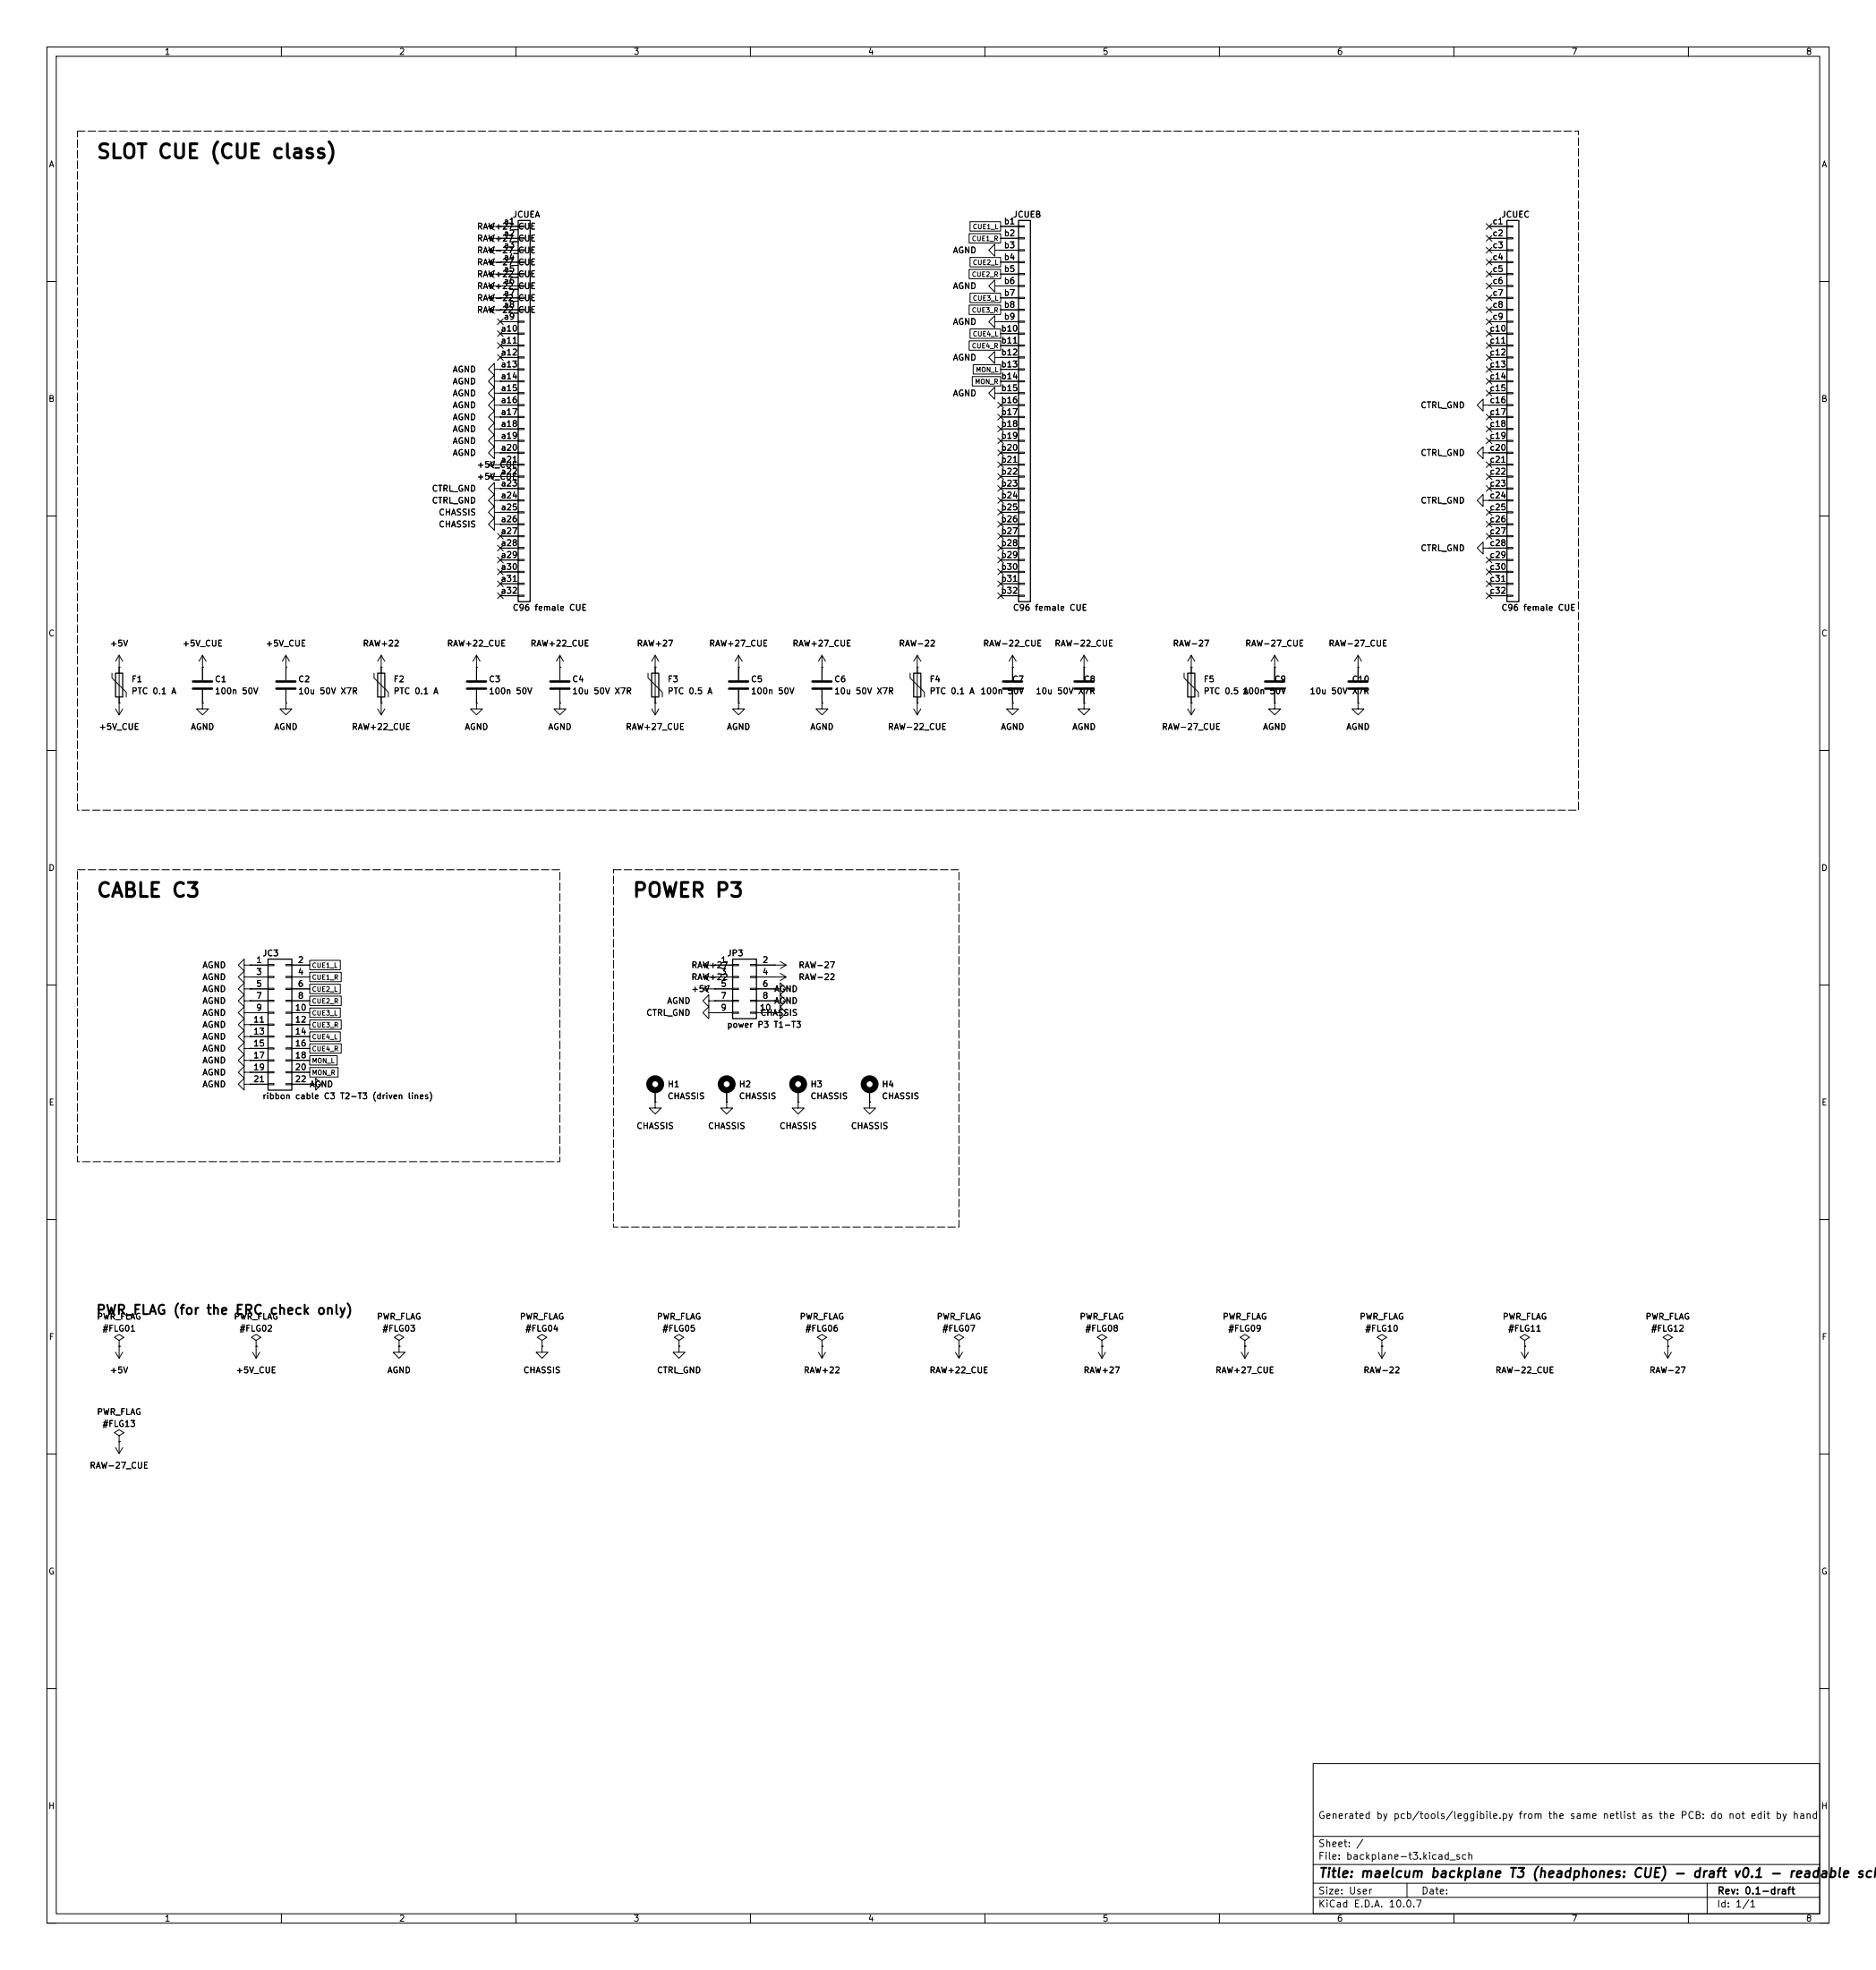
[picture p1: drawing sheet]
<svg xmlns="http://www.w3.org/2000/svg" width="400mm" height="420mm" viewBox="0 0 400 420" stroke-linecap="round" stroke-linejoin="round" font-family="sans-serif">
<g fill="none" stroke="#000" stroke-width=".19">
<path d="M10 10h380v400h-380zM12 12h376v396h-376zM60 10v2M110 10v2M160 10v2M210 10v2M260 10v2M310 10v2M360 10v2M104.1 48.3l1.3 .7M104.1 48.3h6.4M104.1 50.8h6.4"/>
<path d="M104.1 53.4h6.4M104.1 55.9h6.4M104.1 58.4h6.4M104.1 58.4l1.3 .8M104.1 53.4l1.3 .7M104.1 50.8l1.3 .8M104.1 55.9l1.3 .8M105.4 47.5l-1.3 .8M105.4 57.7l-1.3 .7M105.4 52.6l-1.3 .8M105.4 50l-1.3 .8M105.4 55.1l-1.3 .8"/>
<path d="M106.7 48.3h.1M106.7 58.4h.1M106.7 53.4h.1M106.7 50.8h.1M106.7 55.9h.1M110.5 48.1h1.3v.3h-1.3zM110.5 50.7h1.3v.2h-1.3zM110.5 53.2h1.3v.3h-1.3zM110.5 55.8h1.3v.2h-1.3zM110.5 58.3h1.3v.3h-1.3zM206.6 57.4h6.8v2h-6.8zM206.6 49.8h6.8v2h-6.8z"/>
<path d="M206.8 47.3h6.6v2h-6.6zM206.8 54.9h6.6v2h-6.6zM212.1 53.4v-1.3l-1.3 1.3 1.3 1.2v-1.2h1.3M213.4 53.4h.1M213.4 48.3h3.8M213.4 50.8h3.8M213.4 53.4h3.8M213.4 55.9h3.8M213.4 58.4h3.8M217.2 48.1h1.2v.3h-1.2zM217.2 50.7h1.2v.2h-1.2zM217.2 53.2h1.2v.3h-1.2z"/>
<path d="M217.2 55.8h1.2v.2h-1.2zM217.2 58.3h1.2v.3h-1.2zM316.9 57.8l1.2 1.2M316.9 55.3l1.2 1.2M316.9 52.7l1.2 1.3M316.9 50.2l1.2 1.2M316.9 47.7l1.2 1.2M317.5 48.3h3.8M317.5 50.8h3.8M317.5 53.4h3.8M317.5 55.9h3.8M317.5 58.4h3.8"/>
<path d="M318.1 57.8l-1.2 1.2M318.1 55.3l-1.2 1.2M318.1 52.7l-1.2 1.3M318.1 50.2l-1.2 1.2M318.1 47.7l-1.2 1.2M321.3 48.1h1.3v.3h-1.3zM321.3 50.7h1.3v.2h-1.3zM321.3 53.2h1.3v.3h-1.3zM321.3 55.8h1.3v.2h-1.3zM321.3 58.3h1.3v.3h-1.3zM10 60h2M104.1 61h6.4"/>
<path d="M104.1 63.5h6.4M104.1 66.1h6.4M104.1 61l1.3 .7M104.1 63.5l1.3 .8M104.1 66.1l1.3 .7M105.4 78.8v-1.3l-1.3 1.3 1.3 1.2v-1.2h1.3M105.4 60.2l-1.3 .8M105.4 62.7l-1.3 .8M105.4 65.3l-1.3 .8M106.1 70.5l1.2 1.2M106.1 73.1l1.2 1.2M106.1 75.6l1.2 1.2"/>
<path d="M106.1 68l1.2 1.2M106.7 78.8h.1M106.7 61h.1M106.7 63.5h.1M106.7 66.1h.1M106.7 68.6h3.8M106.7 71.1h3.8M106.7 73.7h3.8M106.7 76.2h3.8M106.7 78.8h3.8M107.3 70.5l-1.2 1.2M107.3 73.1l-1.2 1.2"/>
<path d="M107.3 75.6l-1.2 1.2M107.3 68l-1.2 1.2M110.5 60.8h1.3v.3h-1.3zM110.5 63.4h1.3v.2h-1.3zM110.5 65.9h1.3v.3h-1.3zM110.5 68.5h1.3v.2h-1.3zM110.5 71h1.3v.3h-1.3zM110.5 73.5h1.3v.3h-1.3zM110.5 76.1h1.3v.2h-1.3zM110.5 78.6h1.3v.3h-1.3zM206.6 72.7h6.8v2h-6.8zM206.6 65.1h6.8v2h-6.8z"/>
<path d="M206.8 62.5h6.6v2h-6.6zM206.8 70.1h6.6v2h-6.6zM207.5 77.8h5.9v2h-5.9zM212.1 68.6v-1.3l-1.3 1.3 1.3 1.3v-1.3h1.3M212.1 76.2v-1.3l-1.3 1.3 1.3 1.3v-1.3h1.3M212.1 61v-1.3l-1.3 1.3 1.3 1.2v-1.2h1.3M213.4 68.6h.1M213.4 76.2h.1M213.4 61h.1M213.4 61h3.8M213.4 63.5h3.8M213.4 66.1h3.8"/>
<path d="M213.4 68.6h3.8M213.4 71.1h3.8M213.4 73.7h3.8M213.4 76.2h3.8M213.4 78.8h3.8M217.2 60.8h1.2v.3h-1.2zM217.2 63.4h1.2v.2h-1.2zM217.2 65.9h1.2v.3h-1.2zM217.2 68.5h1.2v.2h-1.2zM217.2 71h1.2v.3h-1.2zM217.2 73.5h1.2v.3h-1.2zM217.2 76.1h1.2v.2h-1.2z"/>
<path d="M217.2 78.6h1.2v.3h-1.2zM316.9 70.5l1.2 1.2M316.9 75.6l1.2 1.2M316.9 65.4l1.2 1.3M316.9 62.9l1.2 1.2M316.9 60.4l1.2 1.2M316.9 78.1l1.2 1.3M316.9 68l1.2 1.2M316.9 73.1l1.2 1.2M317.5 61h3.8M317.5 63.5h3.8M317.5 66.1h3.8"/>
<path d="M317.5 68.6h3.8M317.5 71.1h3.8M317.5 73.7h3.8M317.5 76.2h3.8M317.5 78.8h3.8M318.1 70.5l-1.2 1.2M318.1 75.6l-1.2 1.2M318.1 65.4l-1.2 1.3M318.1 62.9l-1.2 1.2M318.1 60.4l-1.2 1.2M318.1 78.1l-1.2 1.3M318.1 68l-1.2 1.2"/>
<path d="M318.1 73.1l-1.2 1.2M321.3 60.8h1.3v.3h-1.3zM321.3 63.4h1.3v.2h-1.3zM321.3 65.9h1.3v.3h-1.3zM321.3 68.5h1.3v.2h-1.3zM321.3 71h1.3v.3h-1.3zM321.3 73.5h1.3v.3h-1.3zM321.3 76.1h1.3v.2h-1.3zM321.3 78.6h1.3v.3h-1.3zM388 60h2M104.1 99.1h6.4M104.1 99.1l1.3 .7"/>
<path d="M105.4 94v-1.3l-1.3 1.3 1.3 1.3v-1.3h1.3M105.4 91.5v-1.3l-1.3 1.3 1.3 1.2v-1.2h1.3M105.4 96.5v-1.2l-1.3 1.2 1.3 1.3v-1.3h1.3M105.4 86.4v-1.3l-1.3 1.3 1.3 1.2v-1.2h1.3M105.4 83.8v-1.2l-1.3 1.2 1.3 1.3v-1.3h1.3M105.4 81.3v-1.3l-1.3 1.3 1.3 1.3v-1.3h1.3M105.4 88.9v-1.3l-1.3 1.3 1.3 1.3v-1.3h1.3M105.4 98.3l-1.3 .8M106.7 94h.1M106.7 91.5h.1M106.7 96.5h.1M106.7 99.1h.1"/>
<path d="M106.7 86.4h.1M106.7 83.8h.1M106.7 81.3h.1M106.7 88.9h.1M106.7 81.3h3.8M106.7 83.8h3.8M106.7 86.4h3.8M106.7 88.9h3.8M106.7 91.5h3.8M106.7 94h3.8M106.7 96.5h3.8M110.5 81.2h1.3v.2h-1.3z"/>
<path d="M110.5 83.7h1.3v.3h-1.3zM110.5 86.2h1.3v.3h-1.3zM110.5 88.8h1.3v.2h-1.3zM110.5 91.3h1.3v.3h-1.3zM110.5 93.9h1.3v.2h-1.3zM110.5 96.4h1.3v.3h-1.3zM110.5 98.9h1.3v.3h-1.3zM207.3 80.3h6.1v2h-6.1zM212.1 83.8v-1.2l-1.3 1.2 1.3 1.3v-1.3h1.3M212.8 85.8l1.2 1.2M212.8 88.3l1.2 1.2M212.8 90.8l1.2 1.3"/>
<path d="M212.8 98.5l1.2 1.2M212.8 95.9l1.2 1.2M212.8 93.4l1.2 1.2M213.4 83.8h.1M213.4 81.3h3.8M213.4 83.8h3.8M213.4 86.4h3.8M213.4 88.9h3.8M213.4 91.5h3.8M213.4 94h3.8M213.4 96.5h3.8M213.4 99.1h3.8"/>
<path d="M214 85.8l-1.2 1.2M214 88.3l-1.2 1.2M214 90.8l-1.2 1.3M214 98.5l-1.2 1.2M214 95.9l-1.2 1.2M214 93.4l-1.2 1.2M217.2 81.2h1.2v.2h-1.2zM217.2 83.7h1.2v.3h-1.2zM217.2 86.2h1.2v.3h-1.2zM217.2 88.8h1.2v.2h-1.2zM217.2 91.3h1.2v.3h-1.2zM217.2 93.9h1.2v.2h-1.2z"/>
<path d="M217.2 96.4h1.2v.3h-1.2zM217.2 98.9h1.2v.3h-1.2zM316.2 86.4v-1.3l-1.2 1.3 1.2 1.2v-1.2h1.3M316.2 96.5v-1.2l-1.2 1.2 1.2 1.3v-1.3h1.3M316.9 93.4l1.2 1.2M316.9 90.8l1.2 1.3M316.9 83.2l1.2 1.2M316.9 80.7l1.2 1.2M316.9 88.3l1.2 1.2M316.9 98.5l1.2 1.2M317.5 86.4h.1M317.5 96.5h.1"/>
<path d="M317.5 81.3h3.8M317.5 83.8h3.8M317.5 86.4h3.8M317.5 88.9h3.8M317.5 91.5h3.8M317.5 94h3.8M317.5 96.5h3.8M317.5 99.1h3.8M318.1 93.4l-1.2 1.2M318.1 90.8l-1.2 1.3M318.1 83.2l-1.2 1.2M318.1 80.7l-1.2 1.2"/>
<path d="M318.1 88.3l-1.2 1.2M318.1 98.5l-1.2 1.2M321.3 81.2h1.3v.2h-1.3zM321.3 83.7h1.3v.3h-1.3zM321.3 86.2h1.3v.3h-1.3zM321.3 88.8h1.3v.2h-1.3zM321.3 91.3h1.3v.3h-1.3zM321.3 93.9h1.3v.2h-1.3zM321.3 96.4h1.3v.3h-1.3zM321.3 98.9h1.3v.3h-1.3zM10 110h2M104.1 101.6h6.4"/>
<path d="M104.1 101.6l1.3 .8M105.4 106.7v-1.3l-1.3 1.3 1.3 1.3v-1.3h1.3M105.4 109.2v-1.2l-1.3 1.2 1.3 1.3v-1.3h1.3M105.4 111.8v-1.3l-1.3 1.3 1.3 1.2v-1.2h1.3M105.4 104.2v-1.3l-1.3 1.3 1.3 1.2v-1.2h1.3M105.4 100.8l-1.3 .8M106.1 118.8l1.2 1.2M106.1 116.2l1.2 1.3M106.1 113.7l1.2 1.2M106.7 106.7h.1M106.7 109.2h.1M106.7 111.8h.1"/>
<path d="M106.7 104.2h.1M106.7 101.6h.1M106.7 104.2h3.8M106.7 106.7h3.8M106.7 109.2h3.8M106.7 111.8h3.8M106.7 114.3h3.8M106.7 116.9h3.8M106.7 119.4h3.8M107.3 118.8l-1.2 1.2M107.3 116.2l-1.2 1.3M107.3 113.7l-1.2 1.2"/>
<path d="M110.5 101.5h1.3v.2h-1.3zM110.5 104h1.3v.3h-1.3zM110.5 106.6h1.3v.2h-1.3zM110.5 109.1h1.3v.3h-1.3zM110.5 111.6h1.3v.3h-1.3zM110.5 114.2h1.3v.2h-1.3zM110.5 116.7h1.3v.3h-1.3zM110.5 119.3h1.3v.2h-1.3zM212.8 113.7l1.2 1.2M212.8 116.2l1.2 1.3M212.8 118.8l1.2 1.2M212.8 111.2l1.2 1.2"/>
<path d="M212.8 108.6l1.2 1.2M212.8 106.1l1.2 1.2M212.8 103.5l1.2 1.3M212.8 101l1.2 1.2M213.4 101.6h3.8M213.4 104.2h3.8M213.4 106.7h3.8M213.4 109.2h3.8M213.4 111.8h3.8M213.4 114.3h3.8M213.4 116.9h3.8M213.4 119.4h3.8"/>
<path d="M214 113.7l-1.2 1.2M214 116.2l-1.2 1.3M214 118.8l-1.2 1.2M214 111.2l-1.2 1.2M214 108.6l-1.2 1.2M214 106.1l-1.2 1.2M214 103.5l-1.2 1.3M214 101l-1.2 1.2M217.2 101.5h1.2v.2h-1.2zM217.2 104h1.2v.3h-1.2zM217.2 106.6h1.2v.2h-1.2zM217.2 109.1h1.2v.3h-1.2z"/>
<path d="M217.2 111.6h1.2v.3h-1.2zM217.2 114.2h1.2v.2h-1.2zM217.2 116.7h1.2v.3h-1.2zM217.2 119.3h1.2v.2h-1.2zM316.2 106.7v-1.3l-1.2 1.3 1.2 1.3v-1.3h1.3M316.2 116.9v-1.3l-1.2 1.3 1.2 1.2v-1.2h1.3M316.9 118.8l1.2 1.2M316.9 108.6l1.2 1.2M316.9 101l1.2 1.2M316.9 103.5l1.2 1.3M316.9 111.2l1.2 1.2M316.9 113.7l1.2 1.2"/>
<path d="M317.5 106.7h.1M317.5 116.9h.1M317.5 101.6h3.8M317.5 104.2h3.8M317.5 106.7h3.8M317.5 109.2h3.8M317.5 111.8h3.8M317.5 114.3h3.8M317.5 116.9h3.8M317.5 119.4h3.8M318.1 118.8l-1.2 1.2M318.1 108.6l-1.2 1.2"/>
<path d="M318.1 101l-1.2 1.2M318.1 103.5l-1.2 1.3M318.1 111.2l-1.2 1.2M318.1 113.7l-1.2 1.2M321.3 101.5h1.3v.2h-1.3zM321.3 104h1.3v.3h-1.3zM321.3 106.6h1.3v.2h-1.3zM321.3 109.1h1.3v.3h-1.3zM321.3 111.6h1.3v.3h-1.3zM321.3 114.2h1.3v.2h-1.3zM321.3 116.7h1.3v.3h-1.3zM321.3 119.3h1.3v.2h-1.3z"/>
<path d="M388 110h2M25.4 139.7v12.7M25.4 139.7l-.8 1.3M25.4 139.7l.8 1.3M43.2 139.7v5.3M43.2 139.7l-.8 1.3M43.2 139.7l.7 1.3M61 139.7v5.3M61 139.7l-.8 1.3M61 139.7l.7 1.3M81.3 139.7v12.7M81.3 139.7l-.8 1.3"/>
<path d="M81.3 139.7l.7 1.3M101.6 139.7v5.3M101.6 139.7l-.8 1.3M101.6 139.7l.8 1.3M106.1 121.3l1.2 1.2M106.1 123.9l1.2 1.2M106.1 126.4l1.2 1.2M106.7 121.9h3.8M106.7 124.5h3.8M106.7 127h3.8M107.3 121.3l-1.2 1.2M107.3 123.9l-1.2 1.2"/>
<path d="M107.3 126.4l-1.2 1.2M110.5 121.8h1.3v.3h-1.3zM110.5 124.3h1.3v.3h-1.3zM110.5 126.9h1.3v.2h-1.3zM119.4 139.7l-.8 1.3M119.4 139.7l.7 1.3M119.4 139.7v5.3M139.7 139.7v12.7M139.7 139.7l-.8 1.3M139.7 139.7l.8 1.3M157.5 139.7v5.3M157.5 139.7l-.8 1.3"/>
<path d="M157.5 139.7l.7 1.3M175.3 139.7v5.3M175.3 139.7l-.8 1.3M175.3 139.7l.7 1.3M195.6 139.7v12.7M195.6 139.7l-.8 1.3M195.6 139.7l.7 1.3M212.8 121.3l1.2 1.2M212.8 123.9l1.2 1.2M212.8 126.4l1.2 1.2M213.4 121.9h3.8M213.4 124.5h3.8"/>
<path d="M213.4 127h3.8M214 121.3l-1.2 1.2M214 123.9l-1.2 1.2M214 126.4l-1.2 1.2M215.9 139.7l-.8 1.3M215.9 139.7l.8 1.3M215.9 139.7v5.3M217.2 121.8h1.2v.3h-1.2zM217.2 124.3h1.2v.3h-1.2zM217.2 126.9h1.2v.2h-1.2zM231.1 139.7v5.3M231.1 139.7l-.7 1.3"/>
<path d="M231.1 139.7l.8 1.3M254 139.7v12.7M254 139.7l-.8 1.3M254 139.7l.8 1.3M271.8 139.7l-.8 1.3M271.8 139.7l.7 1.3M271.8 139.7v5.3M289.6 139.7v5.3M289.6 139.7l-.8 1.3M289.6 139.7l.7 1.3M316.9 123.9l1.2 1.2M316.9 126.4l1.2 1.2"/>
<path d="M316.9 121.3l1.2 1.2M317.5 121.9h3.8M317.5 124.5h3.8M317.5 127h3.8M318.1 123.9l-1.2 1.2M318.1 126.4l-1.2 1.2M318.1 121.3l-1.2 1.2M321.3 121.8h1.3v.3h-1.3zM321.3 124.3h1.3v.3h-1.3zM321.3 126.9h1.3v.2h-1.3zM23.9 143.5v1l3 3.1v1M24.6 151.1l.8 1.3"/>
<path d="M25.4 142.3h.1M25.4 149.9h.1M26.2 151.1l-.8 1.3M43.2 142.3h.1M43.2 149.9v1.2h1.2l-1.2 1.3-1.3-1.3h1.3M43.2 149.9h.1M43.2 147.1v2.8M61 142.3h.1M61 149.9v1.2h1.2l-1.2 1.3-1.3-1.3h1.3M61 149.9h.1M61 147.1v2.8M79.8 143.5v1l3 3.1v1"/>
<path d="M80.5 151.1l.8 1.3M81.3 149.9h.1M81.3 142.3h.1M82 151.1l-.7 1.3M101.6 142.3h.1M101.6 149.9v1.2h1.3l-1.3 1.3-1.3-1.3h1.3M101.6 149.9h.1M101.6 147.1v2.8M119.4 142.3h.1M119.4 149.9v1.2h1.2l-1.2 1.3-1.3-1.3h1.3M119.4 149.9h.1M119.4 147.1v2.8"/>
<path d="M138.2 143.5v1l3 3.1v1M138.9 151.1l.8 1.3M139.7 149.9h.1M139.7 142.3h.1M140.5 151.1l-.8 1.3M157.5 149.9v1.2h1.2l-1.2 1.3-1.3-1.3h1.3M157.5 149.9h.1M157.5 142.3h.1M157.5 147.1v2.8M175.3 149.9v1.2h1.2l-1.2 1.3-1.3-1.3h1.3M175.3 149.9h.1M175.3 142.3h.1"/>
<path d="M175.3 147.1v2.8M194.1 143.5v1l3 3.1v1M194.8 151.1l.8 1.3M195.6 149.9h.1M195.6 142.3h.1M196.3 151.1l-.7 1.3M215.9 142.3h.1M215.9 149.9v1.2h1.3l-1.3 1.3-1.3-1.3h1.3M215.9 149.9h.1M215.9 147.1v2.8M231.1 149.9v1.2h1.3l-1.3 1.3-1.2-1.3h1.2M231.1 149.9h.1"/>
<path d="M231.1 142.3h.1M231.1 147.1v2.8M252.5 143.5v1l3 3.1v1M253.2 151.1l.8 1.3M254 149.9h.1M254 142.3h.1M254.8 151.1l-.8 1.3M271.8 149.9v1.2h1.2l-1.2 1.3-1.3-1.3h1.3M271.8 149.9h.1M271.8 142.3h.1M271.8 147.1v2.8M289.6 149.9v1.2h1.2l-1.2 1.3-1.3-1.3h1.3"/>
<path d="M289.6 149.9h.1M289.6 142.3h.1M289.6 147.1v2.8M10 160h2M388 160h2M10 210h2M52.1 213.4v-1.3l-1.3 1.3 1.3 1.2v-1.2h1.2M52.1 215.9v-1.3l-1.3 1.3 1.3 1.3v-1.3h1.2M52.1 218.5v-1.3l-1.3 1.3 1.3 1.2v-1.2h1.2M52.1 210.8v-1.2l-1.3 1.2 1.3 1.3v-1.3h1.2M52.1 205.8v-1.3l-1.3 1.3 1.3 1.2v-1.2h1.2M52.1 208.3v-1.3l-1.3 1.3 1.3 1.3v-1.3h1.2"/>
<path d="M53.3 213.4h.1M53.3 215.9h.1M53.3 218.5h.1M53.3 210.8h.1M53.3 205.8h.1M53.3 208.3h.1M53.3 205.8h3.8M53.3 208.3h3.8M53.3 210.8h3.8M53.3 213.4h3.8M53.3 215.9h3.8M53.3 218.5h3.8"/>
<path d="M57.1 205.6h1.3v.3h-1.3zM57.1 208.2h1.3v.2h-1.3zM57.1 210.7h1.3v.3h-1.3zM57.1 213.2h1.3v.3h-1.3zM57.1 215.8h1.3v.2h-1.3zM57.1 218.3h1.3v.3h-1.3zM61 205.6h1.2v.3h-1.2zM61 208.2h1.2v.2h-1.2zM61 210.7h1.2v.3h-1.2zM61 213.2h1.2v.3h-1.2zM61 215.8h1.2v.2h-1.2zM61 218.3h1.2v.3h-1.2z"/>
<path d="M62.2 205.8h3.8M62.2 208.3h3.8M62.2 210.8h3.8M62.2 213.4h3.8M62.2 215.9h3.8M62.2 218.5h3.8M66 209.8h6.6v2h-6.6zM66 214.9h6.6v2h-6.6zM66 217.5h6.8v2h-6.8zM66 220h6.6v2h-6.6zM66 207.3h6.8v2h-6.8zM66 204.8h6.6v2h-6.6z"/>
<path d="M66 212.4h6.8v2h-6.8zM149.9 205.8h6.3M149.9 208.3h6.3M149.9 210.8h6.3M149.9 210.8l1.2 .8M149.9 205.8l1.2 .7M149.9 208.3l1.2 .8M151.1 215.9v-1.3l-1.2 1.3 1.2 1.3v-1.3h1.3M151.1 213.4v-1.3l-1.2 1.3 1.2 1.2v-1.2h1.3M151.1 210.1l-1.2 .7M151.1 205l-1.2 .8M151.1 207.5l-1.2 .8"/>
<path d="M152.4 210.8h.1M152.4 215.9h.1M152.4 213.4h.1M152.4 205.8h.1M152.4 208.3h.1M152.4 213.4h3.8M152.4 215.9h3.8M156.2 205.6h1.3v.3h-1.3zM156.2 208.2h1.3v.2h-1.3zM156.2 210.7h1.3v.3h-1.3zM156.2 213.2h1.3v.3h-1.3zM156.2 215.8h1.3v.2h-1.3z"/>
<path d="M160 205.6h1.3v.3h-1.3zM160 208.2h1.3v.2h-1.3zM160 210.7h1.3v.3h-1.3zM160 213.2h1.3v.3h-1.3zM160 215.8h1.3v.2h-1.3zM161.3 205.8h6.3M161.3 208.3h6.3M161.3 210.8h3.8M161.3 213.4h3.8M161.3 215.9h3.8M165.1 205.8h.1M165.1 215.9h1.3v-1.3l1.2 1.3-1.2 1.3v-1.3"/>
<path d="M165.1 215.9h.1M165.1 208.3h.1M165.1 210.8h1.3v-1.2l1.2 1.2-1.2 1.3v-1.3M165.1 210.8h.1M165.1 213.4h1.3v-1.3l1.2 1.3-1.2 1.2v-1.2M165.1 213.4h.1M166.4 205l1.2 .8M166.4 207.5l1.2 .8M167.6 205.8l-1.2 .7M167.6 208.3l-1.2 .8M388 210h2M52.1 221v-1.3l-1.3 1.3 1.3 1.3v-1.3h1.2"/>
<path d="M52.1 228.6v-1.3l-1.3 1.3 1.3 1.3v-1.3h1.2M52.1 226.1v-1.3l-1.3 1.3 1.3 1.2v-1.2h1.2M52.1 223.5v-1.2l-1.3 1.2 1.3 1.3v-1.3h1.2M52.1 231.2v-1.3l-1.3 1.3 1.3 1.2v-1.2h1.2M53.3 221h.1M53.3 228.6h.1M53.3 226.1h.1M53.3 223.5h.1M53.3 231.2h.1M53.3 221h3.8M53.3 223.5h3.8M53.3 226.1h3.8"/>
<path d="M53.3 228.6h3.8M53.3 231.2h3.8M57.1 220.9h1.3v.2h-1.3zM57.1 223.4h1.3v.3h-1.3zM57.1 225.9h1.3v.3h-1.3zM57.1 228.5h1.3v.2h-1.3zM57.1 231h1.3v.3h-1.3zM61 220.9h1.2v.2h-1.2zM61 223.4h1.2v.3h-1.2zM61 225.9h1.2v.3h-1.2zM61 228.5h1.2v.2h-1.2zM61 231h1.2v.3h-1.2z"/>
<path d="M62.2 221h3.8M62.2 223.5h3.8M62.2 226.1h3.8M62.2 228.6h3.8M62.2 231.2h3.8M66 231.2h1.3v-1.3l1.3 1.3-1.3 1.2v-1.2M66 231.2h.1M66 222.5h6.8v2h-6.8zM66 225.1h5.9v2h-5.9zM66 227.6h6.1v2h-6.1zM139.7 235v1.2h1.3l-1.3 1.3-1.3-1.3h1.3M139.7 235h.1"/>
<path d="M139.7 232.4v2.6M154.9 235v1.2h1.3l-1.3 1.3-1.2-1.3h1.2M154.9 235h.1M154.9 232.4v2.6M170.2 235v1.2h1.2l-1.2 1.3-1.3-1.3h1.3M170.2 235h.1M170.2 232.4v2.6M185.4 235v1.2h1.3l-1.3 1.3-1.3-1.3h1.3M185.4 235h.1M185.4 232.4v2.6M10 260h2M388 260h2"/>
<path d="M24.6 288.3l.8 1.3M25.4 287h.1M25.4 285.8l1-.7-1-.6-1 .6 1 .7v1.2M25.4 287v2.6M26.2 288.3l-.8 1.3M53.8 288.3l.8 1.3M54.6 285.8l1-.7-1-.6-1 .6 1 .7v1.2M54.6 287h.1M54.6 287v2.6M55.4 288.3l-.8 1.3M85.1 285.8l1-.7-1-.6-1 .6 1 .7v1.2M85.1 287h.1"/>
<path d="M85.1 287v1.3h1.3l-1.3 1.3-1.3-1.3h1.3M115.6 285.8l1-.7-1-.6-1 .6 1 .7v1.2M115.6 287h.1M115.6 287v1.3h1.2l-1.2 1.3-1.3-1.3h1.3M144.8 287v1.3h1.2l-1.2 1.3-1.3-1.3h1.3M144.8 287h.1M144.8 285.8l1-.7-1-.6-1 .6 1 .7v1.2M174.5 288.3l.8 1.3M175.3 285.8l1-.7-1-.6-1.1 .6 1.1 .7v1.2M175.3 287h.1M175.3 287v2.6M176 288.3l-.7 1.3"/>
<path d="M203.7 288.3l.8 1.3M204.5 287h.1M204.5 285.8l1-.7-1-.6-1 .6 1 .7v1.2M204.5 287v2.6M205.2 288.3l-.7 1.3M234.2 288.3l.7 1.3M234.9 287h.1M234.9 285.8l1.1-.7-1.1-.6-1 .6 1 .7v1.2M234.9 287v2.6M235.7 288.3l-.8 1.3M264.7 288.3l.7 1.3M265.4 287h.1"/>
<path d="M265.4 285.8l1-.7-1-.6-1 .6 1 .7v1.2M265.4 287v2.6M266.2 288.3l-.8 1.3M293.9 288.3l.7 1.3M294.6 285.8l1.1-.7-1.1-.6-1 .6 1 .7v1.2M294.6 287h.1M294.6 287v2.6M295.4 288.3l-.8 1.3M324.4 288.3l.7 1.3M325.1 285.8l1-.7-1-.6-1 .6 1 .7v1.2M325.1 287h.1M325.1 287v2.6"/>
<path d="M325.9 288.3l-.8 1.3M354.8 288.3l.8 1.3M355.6 285.8l1-.7-1-.6-1 .6 1 .7v1.2M355.6 287h.1M355.6 287v2.6M356.4 288.3l-.8 1.3M10 310h2M24.6 308.6l.8 1.3M25.4 306.1l1-.7-1-.6-1 .6 1 .7v1.3M25.4 307.4h.1M25.4 307.4v2.5M26.2 308.6l-.8 1.3"/>
<path d="M388 310h2M10 360h2M280 376h108v32h-108zM388 360h2M280 397.5h108M280 391.5h108M10 410h2M60 408v2M110 408v2M160 408v2M210 408v2M260 408v2"/>
<path d="M280 404.5h108M280 401.5h108M300 401.5v3M310 408v2M360 408v2M364 401.5v6.5M388 410h2"/>
</g>
<path d="M110.5 47h2.5v81.3h-2.5zM217.2 47h2.5v81.3h-2.5zM321.3 47h2.5v81.3h-2.5zM24.6 143.5h1.6v5.1h-1.6zM80.5 143.5h1.5v5.1h-1.5zM138.9 143.5h1.6v5.1h-1.6zM194.8 143.5h1.5v5.1h-1.5zM253.2 143.5h1.6v5.1h-1.6zM57.1 204.5h5.1v27.9h-5.1zM156.2 204.5h5.1v12.7h-5.1z" fill="none" stroke="#000" stroke-width=".25"/>
<g fill="none" stroke="#000" stroke-width=".51">
<path d="M41.1 145.3h4.1M41.1 146.8h4.1M58.9 145.3h4.1M58.9 146.8h4.1M99.6 145.3h4M99.6 146.8h4M117.3 145.3h4.1M117.3 146.8h4.1M155.4 145.3h4.1M155.4 146.8h4.1M173.2 145.3h4.1M173.2 146.8h4.1"/>
<path d="M213.9 145.3h4M213.9 146.8h4M229.1 145.3h4.1M229.1 146.8h4.1M269.7 145.3h4.1M269.7 146.8h4.1M287.5 145.3h4.1M287.5 146.8h4.1"/>
</g>
<g fill="none" stroke="#000" stroke-width="1.3">
<circle cx="139.7" cy="231.2" r="1.27"/>
<circle cx="154.9" cy="231.2" r="1.27"/>
<circle cx="170.2" cy="231.2" r="1.27"/>
<circle cx="185.4" cy="231.2" r="1.27"/>
</g>
<path d="M16.5 28h320v144.7h-320zM16.5 185.4h102.9v62.3h-102.9zM130.8 185.4h73.7v76.2h-73.7z" fill="none" stroke="#000" stroke-width=".19" stroke-dasharray="1.6 .6"/>
<g font-size="3">
<text x="20.4" y="34.6">SLOT CUE (CUE class)</text>
<text x="20.4" y="192">CABLE C3</text>
<text x="134.7" y="192">POWER P3</text>
</g>
<g font-size="2">
<text x="20.4" y="280.8">PWR_FLAG (for the ERC check only)</text>
<text x="281" y="400.8">Title: maelcum backplane T3 (headphones: CUE) - draft v0.1 - readable sche</text>
</g>
<g font-size="1.5">
<text x="281" y="388.2">Generated by pcb/tools/leggibile.py from the same netlist as the PCB: do not edit by hand</text>
<text x="281" y="394.2">Sheet: /</text>
<text x="281" y="396.9">File: backplane-t3.kicad_sch</text>
<text x="281" y="407.1">KiCad E.D.A. 10.0.7</text>
<text x="281" y="404.3">Size: User</text>
<text x="303" y="404.3">Date:</text>
<text x="366" y="407.1">Id: 1/1</text>
<text x="366" y="404.2">Rev: 0.1-draft</text>
</g>
<g font-size="1.3">
<text x="35" y="12">1</text>
<text x="85" y="12">2</text>
<text x="135" y="12">3</text>
<text x="185" y="12">4</text>
<text x="235" y="12">5</text>
<text x="285" y="12">6</text>
<text x="335" y="12">7</text>
<text x="385" y="12">8</text>
<text x="10.3" y="36">A</text>
<text x="388.3" y="36">A</text>
<text x="109.2" y="46.7">JCUEA</text>
<text x="215.9" y="46.7">JCUEB</text>
<text x="320" y="46.7">JCUEC</text>
<text x="101.6" y="49.2">RAW+27_CUE</text>
<text x="101.6" y="51.8">RAW+27_CUE</text>
<text x="107.3" y="48.1">a1</text>
<text x="107.3" y="50.7">a2</text>
<text x="107.3" y="53.2">a3</text>
<text x="214" y="48.1">b1</text>
<text x="214" y="50.7">b2</text>
<text x="214" y="53.2">b3</text>
<text x="318.1" y="48.1">c1</text>
<text x="318.1" y="50.7">c2</text>
<text x="318.1" y="53.2">c3</text>
<text x="101.6" y="59.4">RAW+22_CUE</text>
<text x="101.6" y="54.3">RAW-27_CUE</text>
<text x="101.6" y="56.9">RAW-27_CUE</text>
<text x="107.3" y="55.8">a4</text>
<text x="107.3" y="58.3">a5</text>
<text x="203.1" y="54.3">AGND</text>
<text x="214" y="55.8">b4</text>
<text x="214" y="58.3">b5</text>
<text x="318.1" y="55.8">c4</text>
<text x="318.1" y="58.3">c5</text>
<text x="101.6" y="61.9">RAW+22_CUE</text>
<text x="101.6" y="64.5">RAW-22_CUE</text>
<text x="107.3" y="60.8">a6</text>
<text x="107.3" y="63.4">a7</text>
<text x="107.3" y="65.9">a8</text>
<text x="203.1" y="61.9">AGND</text>
<text x="214" y="60.8">b6</text>
<text x="214" y="63.4">b7</text>
<text x="214" y="65.9">b8</text>
<text x="318.1" y="60.8">c6</text>
<text x="318.1" y="63.4">c7</text>
<text x="318.1" y="65.9">c8</text>
<text x="101.6" y="67">RAW-22_CUE</text>
<text x="106.7" y="71">a10</text>
<text x="107.3" y="68.5">a9</text>
<text x="203.1" y="69.6">AGND</text>
<text x="213.4" y="71">b10</text>
<text x="214" y="68.5">b9</text>
<text x="317.5" y="71">c10</text>
<text x="318.1" y="68.5">c9</text>
<text x="106.7" y="73.5">a11</text>
<text x="106.7" y="76.1">a12</text>
<text x="203.1" y="77.2">AGND</text>
<text x="213.4" y="73.5">b11</text>
<text x="213.4" y="76.1">b12</text>
<text x="317.5" y="73.5">c11</text>
<text x="317.5" y="76.1">c12</text>
<text x="96.4" y="79.7">AGND</text>
<text x="96.4" y="82.3">AGND</text>
<text x="106.7" y="78.6">a13</text>
<text x="106.7" y="81.2">a14</text>
<text x="106.7" y="83.7">a15</text>
<text x="213.4" y="78.6">b13</text>
<text x="213.4" y="81.2">b14</text>
<text x="213.4" y="83.7">b15</text>
<text x="317.5" y="78.6">c13</text>
<text x="317.5" y="81.2">c14</text>
<text x="317.5" y="83.7">c15</text>
<text x="10.2" y="86">B</text>
<text x="96.4" y="87.3">AGND</text>
<text x="96.4" y="84.8">AGND</text>
<text x="96.4" y="89.9">AGND</text>
<text x="106.7" y="86.2">a16</text>
<text x="106.7" y="88.8">a17</text>
<text x="203.1" y="84.8">AGND</text>
<text x="213.4" y="86.2">b16</text>
<text x="213.4" y="88.8">b17</text>
<text x="302.8" y="87.3">CTRL_GND</text>
<text x="317.5" y="86.2">c16</text>
<text x="317.5" y="88.8">c17</text>
<text x="388.2" y="86">B</text>
<text x="96.4" y="95">AGND</text>
<text x="96.4" y="92.4">AGND</text>
<text x="106.7" y="91.3">a18</text>
<text x="106.7" y="93.9">a19</text>
<text x="213.4" y="91.3">b18</text>
<text x="213.4" y="93.9">b19</text>
<text x="317.5" y="91.3">c18</text>
<text x="317.5" y="93.9">c19</text>
<text x="96.4" y="97.5">AGND</text>
<text x="101.6" y="100">+5V_CUE</text>
<text x="106.7" y="96.4">a20</text>
<text x="106.7" y="98.9">a21</text>
<text x="106.7" y="101.5">a22</text>
<text x="213.4" y="96.4">b20</text>
<text x="213.4" y="98.9">b21</text>
<text x="213.4" y="101.5">b22</text>
<text x="302.8" y="97.5">CTRL_GND</text>
<text x="317.5" y="96.4">c20</text>
<text x="317.5" y="98.9">c21</text>
<text x="317.5" y="101.5">c22</text>
<text x="92" y="107.7">CTRL_GND</text>
<text x="92" y="105.1">CTRL_GND</text>
<text x="101.6" y="102.6">+5V_CUE</text>
<text x="106.7" y="104">a23</text>
<text x="106.7" y="106.6">a24</text>
<text x="213.4" y="104">b23</text>
<text x="213.4" y="106.6">b24</text>
<text x="302.8" y="107.7">CTRL_GND</text>
<text x="317.5" y="104">c23</text>
<text x="317.5" y="106.6">c24</text>
<text x="93.4" y="110.2">CHASSIS</text>
<text x="93.4" y="112.7">CHASSIS</text>
<text x="106.7" y="109.1">a25</text>
<text x="106.7" y="111.6">a26</text>
<text x="213.4" y="109.1">b25</text>
<text x="213.4" y="111.6">b26</text>
<text x="317.5" y="109.1">c25</text>
<text x="317.5" y="111.6">c26</text>
<text x="106.7" y="114.2">a27</text>
<text x="106.7" y="116.7">a28</text>
<text x="106.7" y="119.3">a29</text>
<text x="213.4" y="114.2">b27</text>
<text x="213.4" y="116.7">b28</text>
<text x="213.4" y="119.3">b29</text>
<text x="302.8" y="117.8">CTRL_GND</text>
<text x="317.5" y="114.2">c27</text>
<text x="317.5" y="116.7">c28</text>
<text x="317.5" y="119.3">c29</text>
<text x="106.7" y="121.8">a30</text>
<text x="106.7" y="124.3">a31</text>
<text x="213.4" y="121.8">b30</text>
<text x="213.4" y="124.3">b31</text>
<text x="317.5" y="121.8">c30</text>
<text x="317.5" y="124.3">c31</text>
<text x="106.7" y="126.9">a32</text>
<text x="109.2" y="130.5">C96 female CUE</text>
<text x="213.4" y="126.9">b32</text>
<text x="215.9" y="130.5">C96 female CUE</text>
<text x="317.5" y="126.9">c32</text>
<text x="320" y="130.5">C96 female CUE</text>
<text x="10.2" y="136">C</text>
<text x="388.2" y="136">C</text>
<text x="23.3" y="138.1">+5V</text>
<text x="38.8" y="138.1">+5V_CUE</text>
<text x="56.5" y="138.1">+5V_CUE</text>
<text x="77.3" y="138.1">RAW+22</text>
<text x="95.2" y="138.1">RAW+22_CUE</text>
<text x="113" y="138.1">RAW+22_CUE</text>
<text x="135.7" y="138.1">RAW+27</text>
<text x="151.1" y="138.1">RAW+27_CUE</text>
<text x="168.9" y="138.1">RAW+27_CUE</text>
<text x="191.6" y="138.1">RAW-22</text>
<text x="209.5" y="138.1">RAW-22_CUE</text>
<text x="224.8" y="138.1">RAW-22_CUE</text>
<text x="250" y="138.1">RAW-27</text>
<text x="265.4" y="138.1">RAW-27_CUE</text>
<text x="283.2" y="138.1">RAW-27_CUE</text>
<text x="27.9" y="145.8">F1</text>
<text x="27.9" y="148.3">PTC 0.1 A</text>
<text x="45.7" y="145.8">C1</text>
<text x="45.7" y="148.3">100n 50V</text>
<text x="63.5" y="145.8">C2</text>
<text x="63.5" y="148.3">10u 50V X7R</text>
<text x="83.8" y="145.8">F2</text>
<text x="83.8" y="148.3">PTC 0.1 A</text>
<text x="104.1" y="145.8">C3</text>
<text x="104.1" y="148.3">100n 50V</text>
<text x="121.9" y="145.8">C4</text>
<text x="121.9" y="148.3">10u 50V X7R</text>
<text x="142.2" y="145.8">F3</text>
<text x="142.2" y="148.3">PTC 0.5 A</text>
<text x="160" y="145.8">C5</text>
<text x="160" y="148.3">100n 50V</text>
<text x="177.8" y="145.8">C6</text>
<text x="177.8" y="148.3">10u 50V X7R</text>
<text x="198.1" y="145.8">F4</text>
<text x="198.1" y="148.3">PTC 0.1 A</text>
<text x="208.9" y="148.3">100n 50V</text>
<text x="215.7" y="145.8">C7</text>
<text x="220.7" y="148.3">10u 50V X7R</text>
<text x="231" y="145.8">C8</text>
<text x="256.5" y="145.8">F5</text>
<text x="256.5" y="148.3">PTC 0.5 100n 50V</text>
<text x="265" y="148.3">A</text>
<text x="271.6" y="145.8">C9</text>
<text x="279.2" y="148.3">10u 50V X7R</text>
<text x="288.2" y="145.8">C10</text>
<text x="21" y="155.9">+5V_CUE</text>
<text x="40.6" y="155.9">AGND</text>
<text x="58.4" y="155.9">AGND</text>
<text x="74.9" y="155.9">RAW+22_CUE</text>
<text x="99" y="155.9">AGND</text>
<text x="116.8" y="155.9">AGND</text>
<text x="133.3" y="155.9">RAW+27_CUE</text>
<text x="154.9" y="155.9">AGND</text>
<text x="172.7" y="155.9">AGND</text>
<text x="189.2" y="155.9">RAW-22_CUE</text>
<text x="213.3" y="155.9">AGND</text>
<text x="228.5" y="155.9">AGND</text>
<text x="247.6" y="155.9">RAW-27_CUE</text>
<text x="269.2" y="155.9">AGND</text>
<text x="287" y="155.9">AGND</text>
<text x="10.2" y="186">D</text>
<text x="388.2" y="186">D</text>
<text x="43.1" y="206.7">AGND</text>
<text x="43.1" y="209.3">AGND</text>
<text x="54.5" y="205.6">1</text>
<text x="54.5" y="208.2">3</text>
<text x="55.9" y="204.2">JC3</text>
<text x="63.4" y="205.6">2</text>
<text x="63.4" y="208.2">4</text>
<text x="147.3" y="206.7">RAW+27</text>
<text x="147.3" y="209.3">RAW+22</text>
<text x="153.6" y="205.6">1</text>
<text x="153.6" y="208.2">3</text>
<text x="154.9" y="204.2">JP3</text>
<text x="162.5" y="205.6">2</text>
<text x="162.5" y="208.2">4</text>
<text x="170.2" y="206.7">RAW-27</text>
<text x="170.2" y="209.3">RAW-22</text>
<text x="43.1" y="214.3">AGND</text>
<text x="43.1" y="211.8">AGND</text>
<text x="54.5" y="210.7">5</text>
<text x="54.5" y="213.2">7</text>
<text x="54.5" y="215.8">9</text>
<text x="62.8" y="215.8">10</text>
<text x="63.4" y="210.7">6</text>
<text x="63.4" y="213.2">8</text>
<text x="142.1" y="214.3">AGND</text>
<text x="147.3" y="211.8">+5V</text>
<text x="153.6" y="210.7">5</text>
<text x="153.6" y="213.2">7</text>
<text x="153.6" y="215.8">9</text>
<text x="161.9" y="215.8">10</text>
<text x="162.5" y="210.7">6</text>
<text x="162.5" y="213.2">8</text>
<text x="165" y="211.8">AGND</text>
<text x="165" y="214.3">AGND</text>
<text x="43.1" y="222">AGND</text>
<text x="43.1" y="216.9">AGND</text>
<text x="43.1" y="219.4">AGND</text>
<text x="53.9" y="218.3">11</text>
<text x="53.9" y="220.9">13</text>
<text x="62.8" y="218.3">12</text>
<text x="62.8" y="220.9">14</text>
<text x="137.7" y="216.9">CTRL_GND</text>
<text x="154.9" y="219.4">power P3 T1-T3</text>
<text x="162" y="216.9">CHASSIS</text>
<text x="43.1" y="227">AGND</text>
<text x="43.1" y="224.5">AGND</text>
<text x="53.9" y="223.4">15</text>
<text x="53.9" y="225.9">17</text>
<text x="62.8" y="223.4">16</text>
<text x="62.8" y="225.9">18</text>
<text x="43.1" y="229.6">AGND</text>
<text x="43.1" y="232.1">AGND</text>
<text x="53.9" y="228.5">19</text>
<text x="53.9" y="231">21</text>
<text x="62.8" y="228.5">20</text>
<text x="62.8" y="231">22</text>
<text x="65.9" y="232.1">AGND</text>
<text x="142.2" y="232.1">H1</text>
<text x="157.5" y="232.1">H2</text>
<text x="172.7" y="232.1">H3</text>
<text x="187.9" y="232.1">H4</text>
<text x="10.3" y="236">E</text>
<text x="55.9" y="234.7">ribbon cable C3 T2-T3 (driven lines)</text>
<text x="142.2" y="234.7">CHASSIS</text>
<text x="157.5" y="234.7">CHASSIS</text>
<text x="172.7" y="234.7">CHASSIS</text>
<text x="187.9" y="234.7">CHASSIS</text>
<text x="388.3" y="236">E</text>
<text x="135.6" y="241">CHASSIS</text>
<text x="150.9" y="241">CHASSIS</text>
<text x="166.1" y="241">CHASSIS</text>
<text x="181.3" y="241">CHASSIS</text>
<text x="20.6" y="281.6">PWR_FLAG</text>
<text x="49.8" y="281.6">PWR_FLAG</text>
<text x="80.2" y="281.6">PWR_FLAG</text>
<text x="110.7" y="281.6">PWR_FLAG</text>
<text x="139.9" y="281.6">PWR_FLAG</text>
<text x="170.4" y="281.6">PWR_FLAG</text>
<text x="199.6" y="281.6">PWR_FLAG</text>
<text x="230.1" y="281.6">PWR_FLAG</text>
<text x="260.6" y="281.6">PWR_FLAG</text>
<text x="289.8" y="281.6">PWR_FLAG</text>
<text x="320.3" y="281.6">PWR_FLAG</text>
<text x="350.8" y="281.6">PWR_FLAG</text>
<text x="10.3" y="286">F</text>
<text x="21.7" y="284.2">#FLG01</text>
<text x="50.9" y="284.2">#FLG02</text>
<text x="81.4" y="284.2">#FLG03</text>
<text x="111.9" y="284.2">#FLG04</text>
<text x="141.1" y="284.2">#FLG05</text>
<text x="171.6" y="284.2">#FLG06</text>
<text x="200.8" y="284.2">#FLG07</text>
<text x="231.3" y="284.2">#FLG08</text>
<text x="261.8" y="284.2">#FLG09</text>
<text x="291" y="284.2">#FLG10</text>
<text x="321.5" y="284.2">#FLG11</text>
<text x="351.9" y="284.2">#FLG12</text>
<text x="388.3" y="286">F</text>
<text x="23.3" y="293.1">+5V</text>
<text x="50.2" y="293.1">+5V_CUE</text>
<text x="82.5" y="293.1">AGND</text>
<text x="111.5" y="293.1">CHASSIS</text>
<text x="140" y="293.1">CTRL_GND</text>
<text x="171.2" y="293.1">RAW+22</text>
<text x="198.1" y="293.1">RAW+22_CUE</text>
<text x="230.9" y="293.1">RAW+27</text>
<text x="259" y="293.1">RAW+27_CUE</text>
<text x="290.6" y="293.1">RAW-22</text>
<text x="318.7" y="293.1">RAW-22_CUE</text>
<text x="351.6" y="293.1">RAW-27</text>
<text x="20.6" y="302">PWR_FLAG</text>
<text x="21.7" y="304.5">#FLG13</text>
<text x="19" y="313.4">RAW-27_CUE</text>
<text x="10.2" y="336">G</text>
<text x="388.2" y="336">G</text>
<text x="10.2" y="386">H</text>
<text x="388.2" y="386">H</text>
<text x="35" y="410">1</text>
<text x="85" y="410">2</text>
<text x="135" y="410">3</text>
<text x="185" y="410">4</text>
<text x="235" y="410">5</text>
<text x="285" y="410">6</text>
<text x="335" y="410">7</text>
<text x="385" y="410">8</text>
</g>
<g font-size="1">
<text x="207.1" y="51.6">CUE1_R</text>
<text x="207.3" y="49.1">CUE1_L</text>
<text x="207.1" y="59.3">CUE2_R</text>
<text x="207.3" y="56.7">CUE2_L</text>
<text x="207.3" y="64.3">CUE3_L</text>
<text x="207.1" y="66.9">CUE3_R</text>
<text x="207.3" y="72">CUE4_L</text>
<text x="207.1" y="74.5">CUE4_R</text>
<text x="207.8" y="82.1">MON_R</text>
<text x="208" y="79.6">MON_L</text>
<text x="66.4" y="209.1">CUE1_R</text>
<text x="66.4" y="206.6">CUE1_L</text>
<text x="66.4" y="211.7">CUE2_L</text>
<text x="66.4" y="214.2">CUE2_R</text>
<text x="66.4" y="216.7">CUE3_L</text>
<text x="66.4" y="219.3">CUE3_R</text>
<text x="66.4" y="221.8">CUE4_L</text>
<text x="66.4" y="224.4">CUE4_R</text>
<text x="66.4" y="226.9">MON_L</text>
<text x="66.4" y="229.4">MON_R</text>
</g>
</svg>
